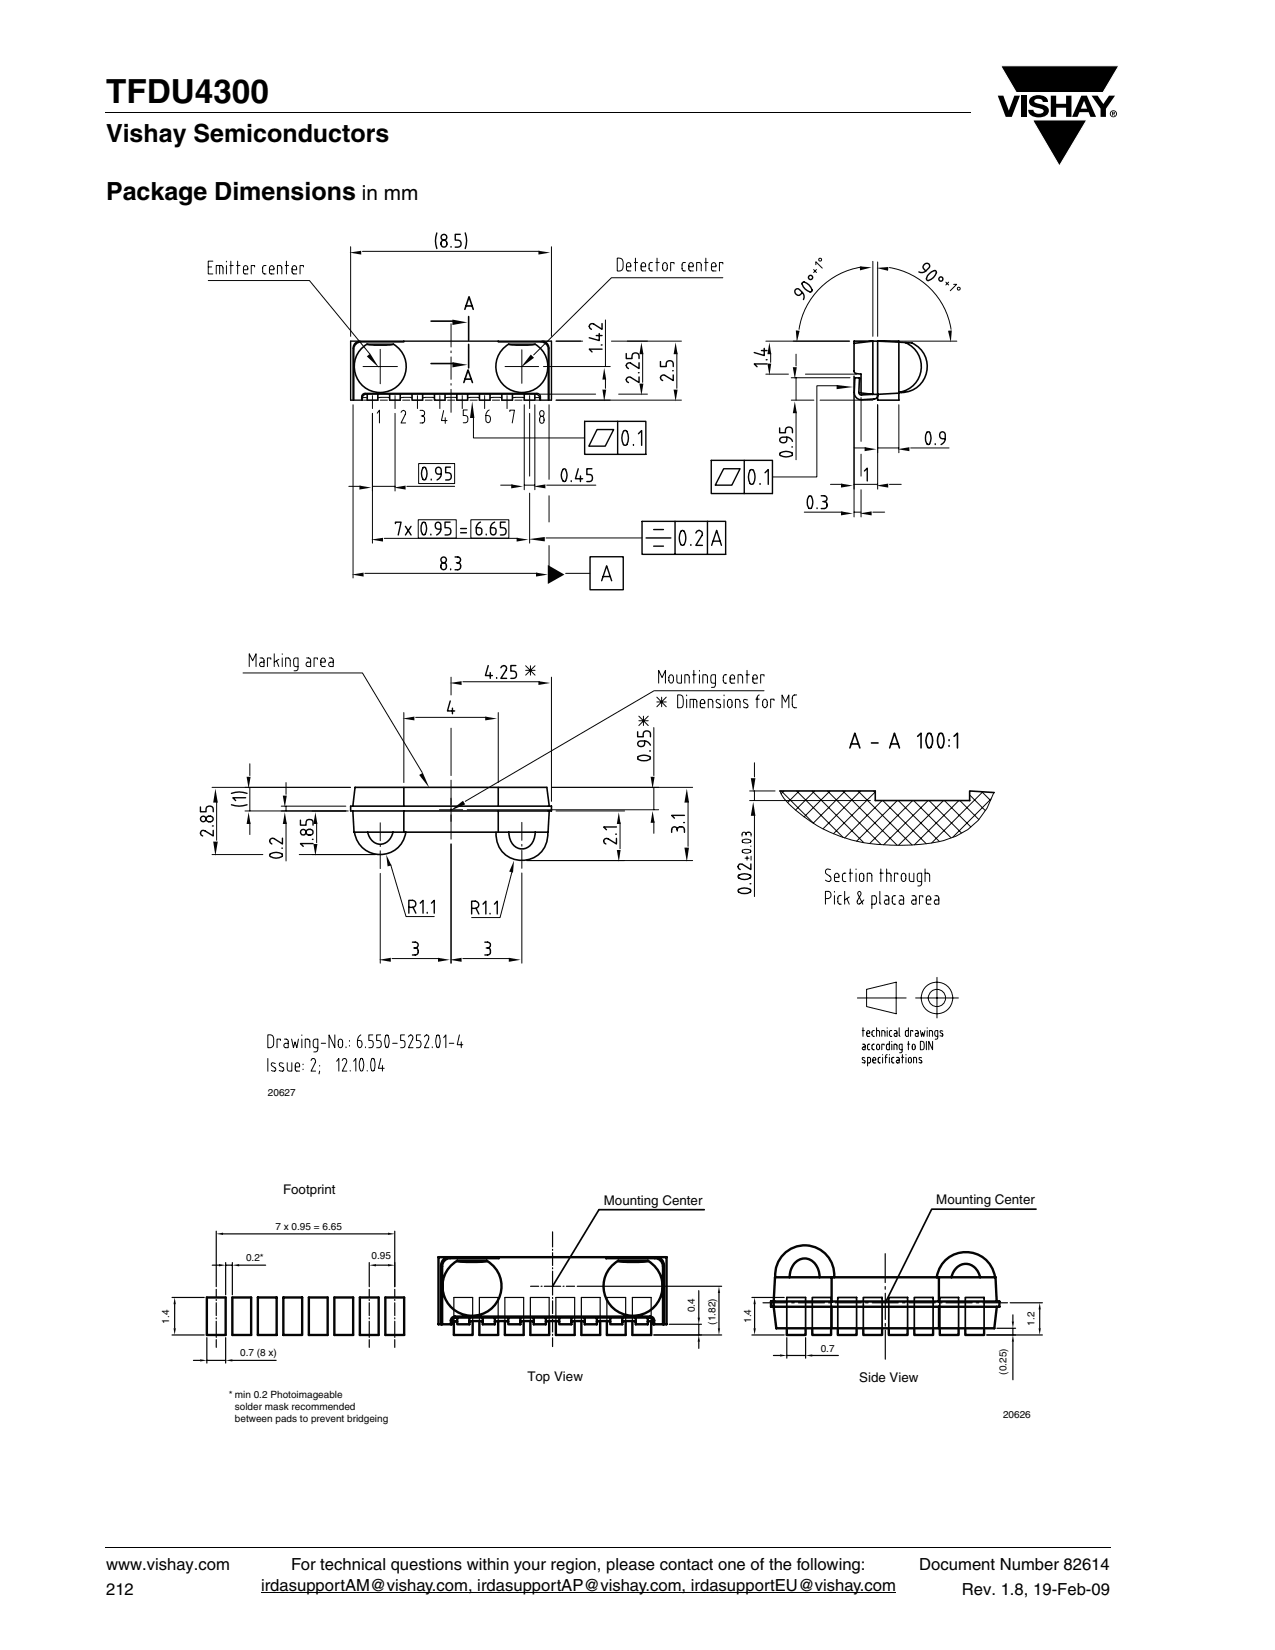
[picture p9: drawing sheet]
<svg xmlns="http://www.w3.org/2000/svg" width="216mm" height="279mm" viewBox="0 0 216 279" stroke-linecap="round" stroke-linejoin="round" font-family="sans-serif">
<g fill="#000">
<path d="M17.9 18.9v.2zM169 16.2h.9l.9 2.5 1-2.5h.9l-1.4 3.6h-1zM169.4 11.1h20.1l-2.7 4.6h-14.7zM172.9 16.2h.9v3.6h-.9zM174.6 16.5a2.1 2.1 0 0 1 2.8 .3l.1 .5h-.9a.79 .79 0 0 0-.7-.6 .79 .79 0 0 0-.8 .4l.3 .3 1 .3a1.08 1.08 0 0 1 1 .5 1.08 1.08 0 0 1-.1 1.2 2.29 2.29 0 0 1-3.1-.3l-.1-.5h.9a.96 .96 0 0 0 .8 .7 .96 .96 0 0 0 .9-.5 1.31 1.31 0 0 0-1.2-.6 1.03 1.03 0 0 1-1.1-.5 1.03 1.03 0 0 1 .2-1.2zM177.9 16.2h.9v1.4h1.7v-1.4h.9v3.6h-.9v-1.6h-1.7v1.6h-.9zM184.8 16.2h1.1l.9 1.4 1-1.4h1l-1.5 2.2v1.4h-.9v-1.4zM174.8 20.3h9.2l-4.6 7.8zM17.9 261.9v.2z"/>
<path d="M183.6 17.1l-.6 1.3h1.1zM183.1 16.2h.9l1.6 3.6h-.9l-.4-.8h-1.5l-.3 .8h-1z"/>
<path d="M188.4 19v.2h.2v-.1zM188.3 18.9l.4 .1 .1 .1-.2 .2 .2 .3h-.1l-.2-.3-.1 .3h-.1zM188.1 19.3a.46 .46 0 0 0 .9 0 .46 .46 0 0 0-.9 0zM187.9 19.3a.6 .6 0 0 1 1.2 0 .6 .6 0 0 1-1.2 0z"/>
</g>
<path d="M169.4 11.1h20.1l-2.7 4.6h-14.7zM174.8 20.3h9.2l-4.6 7.8z" fill="none" stroke="#fff" stroke-width=".18"/>
<path d="M17.9 19h146.4M17.9 262h170.1M44.2 269.6h107.5" fill="none" stroke="#000" stroke-width=".17"/>
<path d="M33.8 39.3h134.7v146.6h-134.7z" fill="#fff"/>
<g fill="none" stroke="#040503" stroke-width=".17">
<path d="M63.9 70l.4-.5v2.1M67.9 69.8l.4-.3a.45 .45 0 0 1 .3 .7l-.7 1.4h.8M71.1 69.5h.4a.49 .49 0 0 1 .4 .5 .49 .49 0 0 1-.4 .4M71.3 70.4h.2M71.5 70.4a.65 .65 0 0 1 .4 .6 .65 .65 0 0 1-.4 .6h-.4M75.1 69.5l-.3 1.7h.9M75.4 70.7v1M79.1 69.4h-.7v1h.4a.67 .67 0 0 1 .4 .6 .67 .67 0 0 1-.4 .6h-.4M82.8 69.4a1.46 1.46 0 0 0-.3 2.1l.1 .1a.64 .64 0 0 0 .4-.8 .64 .64 0 0 0-.7-.4M86.3 69.7v-.2h.8l-.4 2.1M91.5 69.6h.5a.58 .58 0 0 1-.1 .9h-.3a.58 .58 0 0 1-.1-.9zM91.5 70.5h.3a.61 .61 0 0 1 .3 1l-.3 .2a.74 .74 0 0 1-.3-1.2z"/>
<path d="M42.2 112.9v-2.2l.6 1.2 .6-1.2v2.2M44 111.4h.4l.3 .2v1.3h-.5l-.2-.2v-.4l.2-.2h.5M45.9 111.7v-.3h-.6v1.5M46.4 110.7v2.2M46.8 111.9l.4 1M47.2 111.7l-.8 .4M47.8 110.7v.1M47.8 111.4v1.5M48.4 112.9v-1.5h.4l.3 .2v1.3M50.5 112.9h-.5a.84 .84 0 0 1-.3-1.1l.2-.3 .6-.1-.1 2-.3 .2h-.3M51.9 111.4l.5 .1 .2 .3v1.1h-.5a.39 .39 0 0 1-.3-.4 .39 .39 0 0 1 .3-.4h.5M53.8 111.7v-.3h-.6v1.5"/>
<path d="M54.3 112.1h.8a.46 .46 0 0 0-.1-.5 .46 .46 0 0 0-.5-.1 1.28 1.28 0 0 0 0 1.3l.6 .1M55.8 111.4l.5 .1 .1 .3v1.1h-.4a.38 .38 0 0 1-.4-.4 .38 .38 0 0 1 .4-.4h.4M126.9 133.9h4.3M126.9 135.6h20.5M127.8 129.2v2.4M127.8 133.9v1.7M127.8 137.9v13.9M45.4 175.2h.4a.82 .82 0 0 1 .5 1.1 .82 .82 0 0 1-.1 .9 .82 .82 0 0 1-.8 .2zM45.4 179.2v2.2M47.5 176.2v-.2h-.6v1.4M48.2 176h.4l.2 .4v1h-.5a.39 .39 0 0 1-.2-.4 .39 .39 0 0 1 .2-.3h.5M48.6 180l.1 1.2 .3 .2h.4v-1.4"/>
<path d="M49.4 176l.3 1.4 .3-1 .3 1 .2-1.4M51.1 175.2v.1M51.1 176v1.4M51.7 177.4v-1.4h.4l.3 .2 .1 1.2M52.7 179.6l.1-.3 .2-.1a.48 .48 0 0 1 .4 .8l-.7 1.4h.7M53.8 177.4h-.4a.79 .79 0 0 1-.4-1l.2-.4h.6v1.9l-.3 .2h-.4M54.4 176.7h.7M56.7 175.2v2.2l-1-2.2v2.2M57 179.7l.4-.5v2.2M57.4 176h.5a1.12 1.12 0 0 1-.1 1.4h-.3a1.09 1.09 0 0 1-.1-1.4zM58 179.6l.1-.3 .2-.1a.48 .48 0 0 1 .4 .8l-.7 1.4h.7M58.6 177.3v.1"/>
<path d="M59.2 176.2v.1M59.2 177v.1M59.9 179.7l.4-.5v2.2M61.1 175.2a1.55 1.55 0 0 0-.4 2.1l.2 .1a.64 .64 0 0 0 .4-.8 .64 .64 0 0 0-.8-.4M61.1 179.2h.2a1.96 1.96 0 0 1 0 2.1h-.2a2.17 2.17 0 0 1 0-2.1zM61.9 177.3v.1M62.9 179.3l.3-.1a2.17 2.17 0 0 1 0 2.1h-.2a2.07 2.07 0 0 1-.1-2zM63.1 175.2h-.6v1h.4a.68 .68 0 0 1-.1 1.2h-.3M64.5 175.2h-.7v1l.6 .1a.75 .75 0 0 1-.2 1.1h-.4M64.5 179.2l-.4 1.7h1M65.4 175.3h.2a2.17 2.17 0 0 1 0 2.1h-.2a2.17 2.17 0 0 1 0-2.1zM66.5 176.7h.8"/>
<path d="M68.5 175.2h-.7v1h.4a.68 .68 0 0 1 0 1.2h-.4M69.2 175.6l.1-.3 .3-.1a.49 .49 0 0 1 .3 .8l-.7 1.4h.7M71.2 175.2h-.7v1a.63 .63 0 0 1 .8 .6 .63 .63 0 0 1-.8 .6M71.9 175.6l.3-.4a.48 .48 0 0 1 .4 .8l-.7 1.4h.7M73.2 177.3v.1M74 175.3l.2-.1a1.76 1.76 0 0 1 0 2.2h-.2a2.17 2.17 0 0 1 0-2.1zM75.1 175.7l.4-.5v2.2M76.1 176.7h.8M77.8 175.2l-.4 1.7h1M78.1 176.4v1M145.2 169h8.2M146 174.5h.4"/>
<path d="M146.1 176.8l.4 .1v.9l-.4-.1v-.3l.4-.1M146.1 174v1.5M146.4 179.1l-.2-.1-.2 .3 .4 .3 .1 .3h-.5M146.7 167.5l5.1-1.2v5.4l-5.1-1.3zM146.8 175h.5l-.1-.4-.2-.1a.63 .63 0 0 0-.1 1h.4M146.9 180l.5-.1v-.6l-.1-.2-.4-.1v1.5M147.3 176.8l-.4 .1v.7l.4 .2M147.8 179.5h.5l-.1-.4-.2-.1a.65 .65 0 0 0-.1 .9l.4 .1M148.1 176.8h-.3l-.1 .3v.5l.4 .2M148.1 174.5h-.3l-.1 .3v.5l.4 .2M148.4 174.5l.5 .1v.9M148.4 174v1.5"/>
<path d="M148.5 176.9l.2-.1a.53 .53 0 0 1 .3 .5 .53 .53 0 0 1-.3 .5l-.1-.1a.72 .72 0 0 1-.1-.8zM149.1 179l-.4 .2v.7l.4 .1M149.3 175.5v-1l.5 .1 .1 .9M149.5 178.6h.1M149.5 179v1M149.7 177v-.2h-.4v1M149.9 179h.3M150.2 178.6l-.2 .3v1.1M150.2 174v.1M150.2 174.5v1M150.6 176.3v1.5l-.4-.1-.1-.8 .5-.1M150.6 178.6h.1"/>
<path d="M150.6 179v1M151 174.5l-.4 .1v.6a.31 .31 0 0 0 .4 .3M151 176.3v.1M151 176.8v1M151.4 179l-.4 .2v.7l.4 .1M151.4 177.8v-1l.5 .1v.9M151.4 174.5l.5 .1v.9l-.5-.1v-.3l.5-.1M151.8 179l.5 .2v.8l-.5-.1v-.3l.5-.1M152.3 174v1.3l.1 .2M152.7 179h.3M152.8 177.8l-.5-.2v-.5l.1-.3h.4v1.3l-.2 .2h-.3M152.8 178.6v1.4"/>
<path d="M153.4 178.6h.1M153.4 179v1M153.7 176.8h.4M153.8 174v1.5h-.3l-.2-.2v-.7l.5-.1M153.8 176.3v1.5M153.9 179.1l.2-.1a.53 .53 0 0 1 .3 .5 .53 .53 0 0 1-.3 .5h-.1a.72 .72 0 0 1-.1-.9zM154.6 176.8h.2l.1 .2v.6a.25 .25 0 0 1-.2 .2 .25 .25 0 0 1-.2-.2zM154.6 174.7v-.2h-.4v1M154.7 180v-1l.5 .2v.8M155 174.5l.4 .1 .1 .9-.5-.1v-.3l.5-.1M155 169h7.3M155.9 176.3l.3 .1a.94 .94 0 0 1 .3 1.2l-.2 .1-.4 .1z"/>
<path d="M155.9 174.5l.2 1 .1-.7 .2 .7 .2-1M156.1 179.1l-.3-.1-.2 .3 .5 .5v.1h-.5M156.9 176.3v1.5M157 174v.1M157 174.5v1M157.4 175.5v-1l.5 .1v.9M157.9 176.3v1.5l-.6-1.5v1.5M158.7 165.5v6.9M158.8 175.5h-.3l-.2-.2 .1-.8h.4v1.2l-.1 .2-.3 .1M159.6 174.6l-.3-.1-.1 .2 .4 .4v.3h-.4M46.6 180.1l-.5-.1a.31 .31 0 0 0 0 .5l.6 .4v.3a.5 .5 0 0 1-.7 .1M48 180.1l-.5-.1-.2 .2 .1 .3 .6 .4v.3a.53 .53 0 0 1-.7 .1"/>
<path d="M50 180.7h.7a.46 .46 0 0 0 0-.6 .46 .46 0 0 0-.5-.1 1.28 1.28 0 0 0-.1 1.3l.6 .1M51.3 180.2v.1M51.3 181v.1M54.1 181.4l-.1 .4M54.1 180.4v.1M59.3 181.3v.1M62.2 181.3v.1M64.8 180.4v1"/>
<circle cx="158.7" cy="169" r="2.68"/>
<circle cx="158.7" cy="169" r="1.46"/>
</g>
<g fill="#040503">
<path d="M127.1 131.8h.8l-.4 2.3z"/>
<path d="M127.5 135.8l.4 2.3h-.8z"/>
</g>
<path d="M125 150.7a1.8 1.8 0 0 1 2.1 0v.1a1.48 1.48 0 0 1-2.1 0zM125 148.3a1.8 1.8 0 0 1 2.1 0v.1a1.41 1.41 0 0 1-2.1 0zM127 149.7h.1M127.1 146.3v.9l-1.4-.8-.5-.1-.2 .5 .1 .3 .2 .1" fill="none" stroke="#040503" stroke-width=".24"/>
<g fill="none" stroke="#040503" stroke-width=".17">
<path d="M134.8 60v2M134 64h9.9M134.8 64v3.8M134.8 69.8v8.1M138.9 67.8h8.9M132.1 133.9a6.4 6.4 0 0 0 2.3 3 24.7 24.7 0 0 0 17.2 6.2 26.6 26.6 0 0 0 10.3-1.5 11.4 11.4 0 0 0 6.4-7.4M132.3 133.9l5.5 5.5M132.7 133.9l-.4 .5M134.9 133.9l7.9 7.9M135.3 133.9l-1.9 2M137.5 133.9l8.7 8.8M137.9 133.9l-3.2 3.3"/>
<path d="M140.1 133.9l9.1 9.1M140.6 133.9l-4.4 4.4M142.7 133.9l9.2 9.2M143.1 133.9l-5.4 5.5M145.3 133.9l9.1 9.2M145.7 133.9l-6.3 6.4M147.9 133.9l.3 .3M148.2 134.1l-7.1 7.1M149.4 135.6l-6.4 6.3M149.5 135.6l7.3 7.3M151.9 135.6l-6.8 6.8M152.1 135.6l6.9 6.9"/>
<path d="M154.5 135.6l-7.2 7.2M154.7 135.6l6.3 6.3M157.2 135.6l-7.6 7.4M157.3 135.6l5.5 5.4M159.8 135.6l-7.6 7.5M159.9 135.6l4.5 4.4M162.4 135.6l-7.6 7.4M162.5 135.6l3.3 3.2M164.2 134.6l2.6 2.7M166.3 134.1l1.4 1.4M166.4 134.1l-8.6 8.6M167.8 135.3l-6.5 6.5"/>
<path d="M125.7 144a1.2 1.2 0 0 1 1.5 .1 .98 .98 0 0 1-1.5 0zM125.7 142.3a1.09 1.09 0 0 1 1.5 .1 1.05 1.05 0 0 1-1.5 0zM126.2 145.3h.6M126.3 141.3a.34 .34 0 0 0-.3-.4 .34 .34 0 0 0-.3 .4v.3M126.3 141.3a.43 .43 0 0 1 .5-.4 .43 .43 0 0 1 .4 .4v.3M126.3 141.3v.1M126.5 145v.7M127.1 143.3h.1M127.2 145v.7M139.8 152.2h.5a.63 .63 0 0 0 .4-.7 .63 .63 0 0 0-.4-.6h-.5v2.2M140.6 147.2l-.5-.1a.48 .48 0 0 0-.3 .4 .48 .48 0 0 0 .2 .5l.5 .4a.52 .52 0 0 1-.1 .9l-.6-.3M141.3 148.6h.8l-.1-.6-.4-.1a1.06 1.06 0 0 0-.2 1.3l.7 .1"/>
<path d="M141.3 150.9v.2M141.3 151.6v1.5M142.5 151.6a.44 .44 0 0 0-.6 .5v.6a.44 .44 0 0 0 .6 .4M143 150.9v2.2M143.2 147.9h-.4a1.2 1.2 0 0 0 0 1.3l.4 .1M143.4 152.2l.4 .9M143.8 147.9h.6M143.8 151.9l-.8 .5M144 147.1v2.2M145 147.1v.1M145 147.9v1.4M145.7 147.9h.2l.3 .2v.9l-.3 .3-.3-.3-.1-.7z"/>
<path d="M146.3 152.4l-.8 .7a.39 .39 0 0 1-.3-.5l.6-1.1a.33 .33 0 0 0-.1-.4 .33 .33 0 0 0-.3-.1l-.2 .3 .9 1.8M146.9 149.3v-1.4h.6l.1 .2v1.2M147.6 153.1h.6a1.2 1.2 0 0 0 0-1.4h-.6v2.1M149 150.9v2l.2 .2M149 147.9h.6M149.2 147.1v2.2M149.8 151.7h.5l.2 .4v1h-.5a.38 .38 0 0 1-.2-.3 .38 .38 0 0 1 .1-.4h.6M150.1 147.9h.6l.2 .2v1.2M150.1 147.1v2.2M151.7 151.7h-.4a1.2 1.2 0 0 0 0 1.4h.4M152 148.1v-.2h-.5v1.4M152.3 151.7h.5l.2 .4v1h-.5a.36 .36 0 0 1-.3-.4 .36 .36 0 0 1 .3-.3h.5"/>
<path d="M152.8 147.9h.4a.88 .88 0 0 1-.2 1.4l-.2-.1a1.01 1.01 0 0 1 0-1.3zM154 147.9v1.2l.3 .2h.4v-1.4M154.4 151.7h.5l.2 .4v1h-.5a.38 .38 0 0 1-.2-.3 .38 .38 0 0 1 .1-.4h.6M156.1 149.3h-.5l-.2-.1-.1-.2v-.7l.2-.4h.6v1.7l-.2 .4h-.5M156.3 151.9v-.2h-.6v1.4M156.6 147.9h.7l.1 .2v1.2M156.6 147.1v2.2M156.8 152.4h.8l-.1-.5-.4-.2a1.06 1.06 0 0 0-.1 1.4h.6M158.3 151.7h.5l.2 .4v1h-.5a.37 .37 0 0 1-.3-.4 .37 .37 0 0 1 .3-.3h.5"/>
</g>
<path d="M132 133.9h16.2v1.7h16v-1.7l4.2 .3M143.9 126.7l.9-2.6 .8 2.6M144.1 126h1.3M147.6 125.8h1.1M150.6 126.7l.9-2.6 .8 2.6M150.9 126h1.2M155.4 124.7l.6-.6v2.6M157.1 124.3a.34 .34 0 0 1 .5 0 2.11 2.11 0 0 1-.1 2.3h-.3a2.19 2.19 0 0 1-.1-2.3zM159.1 124.2h.4a2.18 2.18 0 0 1 0 2.4h-.4a2.03 2.03 0 0 1 0-2.4zM160.7 125.3v.1M160.7 126.2v.2M161.6 124.7l.5-.6v2.6" fill="none" stroke="#040503" stroke-width=".27"/>
<g fill="#040503">
<path d="M134.3 62.2h.6l-.3 2z"/>
<path d="M134.6 68l.3 2h-.6z"/>
</g>
<path d="M132 72.5v.8h1l.1-.7 .2-.2 .4-.1 .4 .3 .1 .7M132.1 76.8a1.8 1.8 0 0 1 2.1 0v.2a1.8 1.8 0 0 1-2.1 0zM133.2 74v.5a.59 .59 0 0 1-.7 .5 .59 .59 0 0 1-.4-.7 1.46 1.46 0 0 1 2.1 .4M134.1 75.7h.1" fill="none" stroke="#040503" stroke-width=".24"/>
<path d="M134 67.8h3.8M144.6 63.7v19.1M148.6 68.5v14.3M140.6 82h2M144.6 82h4M150.6 82h2" fill="none" stroke="#040503" stroke-width=".17"/>
<path d="M144.6 58.1l3.2-.3h-3.2v5l.2 .4 1 .2v3.1l2 .3M153.3 58a4.4 4.4 0 0 1 2.7 4.6 4.4 4.4 0 0 1-3.8 3.8M147.8 66.8h-2.2l-.2-.3 .1-2.5h-.7l-.1 2.4a1.18 1.18 0 0 0 1.2 1.3l2.1-.1a.58 .58 0 0 0 .6-.6M147.8 66.8h.8M152.2 66.5a4.4 4.4 0 0 0 4.7-3.3 4.4 4.4 0 0 0-2.5-5.1l-5.8-.3h3.6v10h-3.6v-10h-.8v9M152.2 66.6l-3.6 .2v.1" fill="none" stroke="#040503" stroke-width=".27"/>
<g fill="#040503">
<path d="M142.4 81.9l2 .3-2 .4z"/>
<path d="M148.4 82.2l2-.3v.7z"/>
</g>
<path d="M146.4 79.7l.5-.4v2.1" fill="none" stroke="#040503" stroke-width=".24"/>
<path d="M148.6 44.4v12.6M149.4 57.8h12.6M150.6 45.3a12.6 12.6 0 0 1 10.4 10.5" fill="none" stroke="#040503" stroke-width=".17"/>
<g fill="#040503">
<path d="M160.5 56l.7-.1-.2 2.1z"/>
<path d="M148.4 45.4l2-.2v.7z"/>
</g>
<g fill="none" stroke="#040503" stroke-width=".24">
<path d="M156.8 45.9l-.4-.4a.58 .58 0 0 1 .2-.8 .58 .58 0 0 1 .8 .2 1.47 1.47 0 0 1-1.8 1.1M157.4 46.3l.8-.5 .3 .2a1.72 1.72 0 0 1-1.5 1.5l-.1-.3 .1-.5z"/>
<circle cx="159.3" cy="47.2" r=".36"/>
</g>
<path d="M160.2 47.8l.4 .5M160.6 47.8l-.4 .5M161.5 48.1h.5l-1.1 1.1M162.2 48.7h.3v.4h-.3zM78.4 115.4h13M93.4 114.7v21M76.4 123.3v8" fill="none" stroke="#040503" stroke-width=".17"/>
<g fill="#040503">
<path d="M91.2 115.3l2 .4-2 .3z"/>
<path d="M76.2 115.7l2-.4v.7z"/>
</g>
<path d="M82.7 112.7l-.5 1.7h1.2M83 113.9v1M84.1 114.7v.2M84.8 113.1l.2-.3 .3-.1a.49 .49 0 0 1 .4 .7l-.9 1.5h1M87.3 112.7h-.8v.9l.7 .1 .2 .3 .1 .4-.3 .4-.7 .1" fill="none" stroke="#040503" stroke-width=".24"/>
<path d="M76.4 114.7v3M129.4 117h-18.6l-32 18.7" fill="none" stroke="#040503" stroke-width=".17"/>
<path d="M76.2 137.3l2.2-1.7 .4 .6z" fill="#040503"/>
<g fill="none" stroke="#040503" stroke-width=".17">
<path d="M122.4 47h-18.9l-13.1 13.1M89 113.5h1.6M89 112.7l1.6 1.6M89.8 112.7v1.6M90.6 112.7l-1.6 1.6M111.2 118.9h1.6M111.2 118.1l1.6 1.6M111.5 115.7v-2.2l.6 1.2 .6-1.2v2.2M112 118.1v1.6M112.8 118.1l-1.6 1.6M113.4 114.4l.4-.1a.91 .91 0 0 1 0 1.4h-.3a.97 .97 0 0 1-.1-1.3zM114.6 114.3v1.2l.4 .2h.4v-1.4"/>
<path d="M114.7 117.7h.5a.85 .85 0 0 1 .5 1.1l-.1 .8-.2 .2h-.7zM116 115.7v-1.4h.5l.2 .2v1.2M116.3 117.7v.1M116.3 118.4v1.4M116.8 119.8v-1.4l1 .1 .2 .3v1M117.3 114.3h.6M117.4 118.4v1.4M117.5 113.5v2.2M118.4 113.5v.1M118.4 114.3v1.4M118.6 119.1h.8l-.2-.5-.3-.2a1.1 1.1 0 0 0-.3 1.3l.3 .1h.5M119 115.7v-1.4h.6l.2 .2v1.2"/>
<path d="M119.9 119.8v-1.4l.6 .1 .1 .1 .1 1.2M121.1 115.7h-.4l-.2-.1-.1-.2a.91 .91 0 0 1 .3-1.1h.4v1.7l-.1 .4h-.5M121.9 118.5h-.5a.31 .31 0 0 0 0 .5l.5 .3 .1 .4a.51 .51 0 0 1-.7 0M122.6 117.7v.1M122.6 118.4v1.4M123 114.3h-.4a1.2 1.2 0 0 0 0 1.3l.4 .1M123.4 118.5h.4a.9 .9 0 0 1-.2 1.3h-.2a1.05 1.05 0 0 1 0-1.3zM123.6 115h.8a.46 .46 0 0 0-.1-.5 .46 .46 0 0 0-.5-.2 1.1 1.1 0 0 0 0 1.3l.6 .1M124.5 119.8v-1.4l.6 .1 .1 .1 .1 1.2M125 115.7v-1.4h.6l.1 .2 .1 1.2M126.3 114.3h.6M126.5 113.5v2.2"/>
<path d="M126.6 118.5l-.5-.1-.2 .3 .1 .3 .5 .3 .1 .4-.4 .1-.3-.1M127.5 115h.7a.46 .46 0 0 0 0-.5 .46 .46 0 0 0-.5-.2 1.28 1.28 0 0 0-.1 1.3l.6 .1M128 118.4h.6M128.6 117.7l-.3 .2-.1 .3v1.6M129.2 118.6l.4-.2a.96 .96 0 0 1 0 1.4h-.2a1 1 0 0 1-.2-1.2zM129.4 114.5v-.2h-.6v1.4M131.1 118.6v-.2h-.6v1.4M132.4 119.8v-2.1l.6 1.2 .6-1.2v2.1M134.9 117.7h-.3a.47 .47 0 0 0-.4 .5v1.1a.47 .47 0 0 0 .4 .5h.3"/>
</g>
<path d="M62.2 58.3l1.2 .1h2.6l.6-.1M86.1 58.3l1.3 .1h2l1.2-.1" fill="none" stroke="#040503" stroke-width=".27"/>
<path d="M89.9 60l.5 .6-2.2 1.7z" fill="#040503"/>
<g fill="none" stroke="#040503" stroke-width=".17">
<path d="M35.3 47.5h17.1l10.2 12.4M104.5 43.7h.5a.86 .86 0 0 1 .5 1.1 .81 .81 0 0 1-.1 .9 .81 .81 0 0 1-.9 .2zM106.1 45.2h.7a.46 .46 0 0 0 0-.5 .46 .46 0 0 0-.6-.2 1.28 1.28 0 0 0 0 1.3l.6 .1M107.4 44.5h.6M107.6 43.7v2.2M108.6 45.2h.7a.46 .46 0 0 0 0-.5 .46 .46 0 0 0-.5-.2 1.1 1.1 0 0 0-.1 1.3l.6 .1M110.5 44.5h-.4a1.17 1.17 0 0 0 0 1.3l.4 .1M111.1 44.5h.5M111.3 43.7v2.2M112.3 44.6l.4-.1a.91 .91 0 0 1 0 1.4h-.2a.97 .97 0 0 1-.2-1.3zM114.1 44.7v-.2h-.5v1.4M116.1 44.5h-.5l-.1 .4v.8l.3 .2h.3"/>
<path d="M116.6 45.2h.8a.46 .46 0 0 0-.1-.5 .46 .46 0 0 0-.5-.2 1.28 1.28 0 0 0 0 1.3l.6 .1M118 45.9v-1.4h.6l.1 .2v1.2M119.3 44.5h.6M119.5 43.7v2.2M120.5 45.2h.8a.48 .48 0 0 0-.1-.5 .48 .48 0 0 0-.5-.2 1.15 1.15 0 0 0-.1 1.3l.7 .1M122.4 44.7v-.2h-.6v1.4"/>
</g>
<path d="M62.1 60.3l.6-.4 1.5 2.4z" fill="#040503"/>
<g fill="none" stroke="#040503" stroke-width=".17">
<path d="M35.3 45.2h.5M36 44.2h-.7v2.2h.7M36.6 46.4v-1.4h1l.2 .4v1M37.2 45v1.4M38.3 44.2v.2M38.3 45v1.4M38.9 45h.6M39.1 44.2v2.2M40.1 45h.5M40.2 44.2v2.2M41.2 45.7h.8a.46 .46 0 0 0-.1-.5 .46 .46 0 0 0-.5-.2 1.28 1.28 0 0 0 0 1.4h.6M43.1 45.2v-.2h-.6v1.4"/>
<path d="M45 45h-.4a1.2 1.2 0 0 0 0 1.4h.4M45.6 45.7h.8l-.1-.6-.4-.1a1.06 1.06 0 0 0-.1 1.4h.6M47 46.4v-1.4h.6l.1 .2v1.2M48.3 45h.6M48.5 44.2v2.2M49.5 45.7h.7a.46 .46 0 0 0 0-.5 .46 .46 0 0 0-.5-.2 1.1 1.1 0 0 0-.1 1.4h.6M51.4 45.2v-.2h-.6v1.4M59.4 41.8v15.2M61.4 42.6h30M93.4 41.8v15.2"/>
</g>
<g fill="#040503">
<path d="M59.2 42.8l2-.3v.6z"/>
<path d="M91.2 42.5l2 .3-2 .3z"/>
</g>
<g fill="none" stroke="#040503" stroke-width=".24">
<path d="M74 39.4a3.8 3.8 0 0 0 0 2.7M77.9 39.7h-.8v1h.7l.2 .3 .1 .4-.3 .4-.7 .1M78.8 39.4a3.8 3.8 0 0 1 0 2.7M74.8 40.9a.53 .53 0 0 1 .7 0 .53 .53 0 0 1 0 .7 .53 .53 0 0 1-.7 0zM76.4 41.7v.2"/>
<circle cx="75.2" cy="40.2" r=".49"/>
</g>
<path d="M80.2 70.6v3.6h18.8" fill="none" stroke="#040503" stroke-width=".17"/>
<path d="M80 68l.3 2.8h-.7z" fill="#040503"/>
<path d="M99 71.3h10.4v5.6h-10.4zM101.1 72.7h2.8l-1.4 2.8h-2.8zM104.6 71.3v5.6M105.6 73a.33 .33 0 0 1 .5 0 2.2 2.2 0 0 1-.1 2.4h-.3a2.06 2.06 0 0 1-.1-2.4zM107.3 75.3v.1M108.1 73.4l.6-.5v2.5" fill="none" stroke="#040503" stroke-width=".24"/>
<g fill="none" stroke="#040503" stroke-width=".17">
<path d="M76.4 54.8v4M76.4 59.4v.3M66.9 67v2.2M70.7 67v2.2M74.5 67v2.2M76.4 60.4v3.8M76.4 64.9v.3M76.4 65.9v3.9M78.3 67v2.2M82.1 67v2.2M85.9 67v2.2M88.8 68.5v14.4"/>
<path d="M89.7 67v2.2M90.6 68.5v14.4M84.8 82.2h2M88.8 82.2h1.8M92.6 82.2h8.3"/>
</g>
<g fill="#040503">
<path d="M86.6 82l2 .4-2 .3z"/>
<path d="M90.4 82.4l2-.4v.7z"/>
</g>
<path d="M95.3 79.5a.28 .28 0 0 1 .5 0 1.53 1.53 0 0 1-.3 2h-.1a1.65 1.65 0 0 1-.1-2zM97.9 79.4l-.5 1.7h1.3M100.2 79.4h-.8v1h.7l.2 .2v.5l-.2 .4h-.7M96.7 81.4v.1M98.3 80.6v.9" fill="none" stroke="#040503" stroke-width=".24"/>
<path d="M63.1 67v2.2M144.6 63.7v23.8M145.8 67.3v7.4M136.2 86.7h6.4M144.6 86.7h1.2M147.8 86.7h2" fill="none" stroke="#040503" stroke-width=".17"/>
<g fill="#040503">
<path d="M145.6 86.9l2-.3v.7z"/>
<path d="M142.4 86.6l2 .3-2 .4z"/>
</g>
<path d="M137 84h.3a1.8 1.8 0 0 1 0 2.1h-.3a1.8 1.8 0 0 1 0-2.1zM138.4 86v.1M139.1 83.9h.5a.49 .49 0 0 1 .4 .5 .49 .49 0 0 1-.4 .5M139.3 84.9h.3M139.6 84.9a.6 .6 0 0 1 .5 .6 .6 .6 0 0 1-.5 .6h-.5" fill="none" stroke="#040503" stroke-width=".24"/>
<path d="M59.8 68.5v29.4M93 68.5v12.7M145.8 76.9v3.7M61.8 97.1h29.2M145.8 82.9v4.6" fill="none" stroke="#040503" stroke-width=".17"/>
<g fill="#040503">
<path d="M59.6 97.3l2-.3v.6z"/>
<path d="M90.8 97l2 .3-2 .3z"/>
</g>
<g fill="none" stroke="#040503" stroke-width=".24">
<path d="M74.9 95.3a.56 .56 0 0 1 .7 .6 .56 .56 0 0 1-.7 .5 .71 .71 0 0 1 0-1.1zM76.3 96.3v.2M77.1 94.3h.4a.49 .49 0 0 1 .5 .5 .49 .49 0 0 1-.5 .5M77.3 95.3h.2M77.5 95.3a.6 .6 0 0 1 .5 .6 .6 .6 0 0 1-.5 .6h-.4"/>
<circle cx="75.1" cy="94.8" r=".48"/>
</g>
<path d="M70.8 88h6.5v3.1h-6.5zM79.7 88h6.5v3.1h-6.5zM92.5 91.1h16.2M93 83.9v4.5M93 92.4v5.5" fill="none" stroke="#040503" stroke-width=".17"/>
<path d="M89.5 91.3l2.8-.4v.8z" fill="#040503"/>
<path d="M108.7 88.3h14.2v5.6h-14.2zM109.4 91.1h4.2M110.7 89.7h1.6M110.7 92.5h1.6M114.3 88.3v5.6M115.3 90a.33 .33 0 0 1 .6 0 2.21 2.21 0 0 1-.2 2.3h-.3a2.06 2.06 0 0 1-.1-2.3zM117 92.2v.1M117.8 90.2l.2-.3 .4-.1a.56 .56 0 0 1 .4 .9l-1 1.6h1.1M119.8 88.3v5.6M120.5 92.3l.9-2.5 .8 2.5M120.7 91.6h1.2" fill="none" stroke="#040503" stroke-width=".24"/>
<path d="M63.1 70v22M89.7 70v10.6M65.1 91.2h22.6" fill="none" stroke="#040503" stroke-width=".17"/>
<g fill="#040503">
<path d="M62.9 91.4l2-.3v.6z"/>
<path d="M87.5 91.1l2 .3-2 .3z"/>
</g>
<g fill="none" stroke="#040503" stroke-width=".24">
<path d="M67 88.7v-.3h.9l-.5 2.2M68.7 89.1l.9 1.5M69.6 89.1l-.9 1.5M71.5 88.5h.4a1.8 1.8 0 0 1 0 2.1h-.3a1.74 1.74 0 0 1-.1-2.1zM73 90.5v.1M74.6 89.6h-.4a.57 .57 0 0 1-.5-.7 .57 .57 0 0 1 .7-.4 1.46 1.46 0 0 1-.5 2.1M76.2 88.4h-.8v1a.66 .66 0 0 1 .9 .3 .66 .66 0 0 1-.5 .9h-.4M78 90.2h1M78 89.5h1M81.4 88.4a1.37 1.37 0 0 0-.5 2.1 .47 .47 0 0 0 .7-.4l-.1-.6-.9-.1M82.3 90.5v.1M83.8 88.4a1.37 1.37 0 0 0-.5 2.1 .47 .47 0 0 0 .7-.4l-.1-.6-.9-.1"/>
<path d="M85.6 88.4h-.9v1h.8a.73 .73 0 0 1 0 1.1l-.8 .1"/>
</g>
<path d="M89.7 83.5v8.5M95.8 97.1h4.1" fill="none" stroke="#040503" stroke-width=".17"/>
<path d="M92.8 95.7l2.8 1.6-2.8 1.6z" fill="#040503"/>
<path d="M99.9 94.3h5.6v5.6h-5.6zM101.9 98.3l.8-2.5 .9 2.5M102.1 97.6h1.2" fill="none" stroke="#040503" stroke-width=".24"/>
<path d="M63.1 70v13.1M66.9 70v13.1M59.1 82.4h2M63.1 82.4h3.8M68.9 82.4h8.1" fill="none" stroke="#040503" stroke-width=".17"/>
<g fill="#040503">
<path d="M60.9 82.2l2 .4-2 .3z"/>
<path d="M66.7 82.6l2-.4v.7z"/>
</g>
<path d="M91.6 57.9a1.24 1.24 0 0 1 1.2 1.2M91.8 57.8a1.17 1.17 0 0 1 1.2 1.2M93.4 57.8v10M71.6 79.2a.28 .28 0 0 1 .5 0 1.53 1.53 0 0 1-.3 2.1l-.1-.1a1.83 1.83 0 0 1-.1-2zM76.3 79.1h-.8v1h.7l.2 .3v.4l-.2 .4-.7 .1M73 81.1v.2M74.7 80.3h-.5a.57 .57 0 0 1-.4-.7 .57 .57 0 0 1 .7-.4 1.46 1.46 0 0 1-.5 2.1" fill="none" stroke="#040503" stroke-width=".24"/>
<path d="M94.2 57.8h4.5M108.8 59.8v4.9M70.9 78.5h6.1v3.4h-6.1zM91.4 66.7h9.5" fill="none" stroke="#040503" stroke-width=".17"/>
<path d="M86.1 58.3a4.4 4.4 0 0 0-1.1 6.6 4.4 4.4 0 0 0 6.7 0 4.4 4.4 0 0 0-1.1-6.6" fill="none" stroke="#040503" stroke-width=".27"/>
<g fill="#040503">
<path d="M108.6 58l.4 2h-.7z"/>
<path d="M108.3 65h.7l-.4 2z"/>
</g>
<path d="M106 59.9v.8h1l.1-.7 .2-.2h.4l.4 .2 .1 .7M108.1 63.1h.1M108.2 63.8v1l-1.4-.9a.51 .51 0 0 0-.8 .4l.1 .3 .3 .2M108.2 61.4v1l-1.4-.9a.51 .51 0 0 0-.8 .4l.1 .3 .3 .2" fill="none" stroke="#040503" stroke-width=".24"/>
<path d="M94.2 57.8h4.1M106.2 57.8h3.4M114.6 59.8v6M94.2 67.8h21.2M104.8 66.7h4.8" fill="none" stroke="#040503" stroke-width=".17"/>
<g fill="#040503">
<path d="M114.4 58l.3 2h-.6z"/>
<path d="M114.1 66h.6l-.3 2z"/>
</g>
<path d="M111.8 61.2v.9h1l.1-.8 .2-.2h.4l.4 .2 .1 .8M113.9 62.8h.1M114 63.5v.9l-1.4-.8a.51 .51 0 0 0-.8 .4l.1 .3 .3 .1" fill="none" stroke="#040503" stroke-width=".24"/>
<path d="M103.5 57.8h11.9M134.3 57.8h9.5M145.8 45.2a12.6 12.6 0 0 0-10.5 10.6M147.8 44.3v12.7" fill="none" stroke="#040503" stroke-width=".17"/>
<g fill="#040503">
<path d="M145.6 45.1l2 .2-2 .5z"/>
<path d="M134.8 55.9l.6 .1-.5 2z"/>
</g>
<g fill="none" stroke="#040503" stroke-width=".24">
<path d="M135.9 49.5l-.4 .4a.58 .58 0 0 1-.8-.2 .58 .58 0 0 1 .2-.8 1.47 1.47 0 0 1 1.2 1.8M135.9 47.8h.1a1.74 1.74 0 0 1 1.5 1.4l-.1 .2a1.5 1.5 0 0 1-1.5-1.6z"/>
<circle cx="137.3" cy="47" r=".36"/>
</g>
<path d="M129.7 57.8h14.2M130.5 59.8v1.6M137.8 45.6l.5 .6M138.2 44.8v-.5l1 1.1M138.3 45.6l-.5 .6M138.7 43.8h.4v.4h-.4zM136.4 63.4h8.6" fill="none" stroke="#040503" stroke-width=".17"/>
<g fill="#040503">
<path d="M130.3 58l.3 2h-.7z"/>
<path d="M129.9 61.6h.7l-.3 2z"/>
</g>
<path d="M59.4 57.8v10M61 57.8a1.17 1.17 0 0 0-1.2 1.2M61.1 57.9a1.24 1.24 0 0 0-1.2 1.2M92.8 59.1v8.7M93 58.9v8.9M128.9 59.4h1M129.4 59v1.2l-1.7-.5M129.8 60.9h.1M129.9 61.6h-2.2l.5 .5" fill="none" stroke="#040503" stroke-width=".24"/>
<path d="M102.5 54.2v7.9M88.4 62.1v2.8M92 62.1h11.3M94.2 67.8h9.1M102.5 64.1v1.7M129.7 63.4h3.8" fill="none" stroke="#040503" stroke-width=".17"/>
<path d="M62.2 58.3a4.4 4.4 0 0 0-1.2 6.6 4.4 4.4 0 0 0 6.8 0 4.4 4.4 0 0 0-1.2-6.6" fill="none" stroke="#040503" stroke-width=".27"/>
<g fill="#040503">
<path d="M102 66h.7l-.4 2z"/>
<path d="M102.3 62.3l.4 2h-.7z"/>
</g>
<g fill="none" stroke="#040503" stroke-width=".24">
<path d="M59.4 57.8h34M59.8 59v8.8M59.9 59.1v8.7M62.2 58.3h4.4M68.4 57.8v.1h-7.3M84.4 57.8v.1h7.2M86.1 58.3h4.5M101 56.8h.9M101.5 56.5v1.2l-1.7-.5M101.8 58.4h.1M101.9 59.1h-2.1l.5 .5M101.9 54.8v1l-1.4-.9a.49 .49 0 0 0-.7 .4l.1 .3 .3 .2"/>
<path d="M59.4 67.8h2a.74 .74 0 0 1 .6-1.1h28.8a.74 .74 0 0 1 .6 1.1h2M61.2 67.8v-.6a.58 .58 0 0 1 .6-.6h29.1a.58 .58 0 0 1 .6 .6v.6"/>
</g>
<g fill="none" stroke="#040503" stroke-width=".17">
<path d="M64.4 59.2v5.8M88.4 59.2v2.9M61.4 67.4h.8M61.5 62.1h5.8M61.5 67.8h.6M64 67.4h2M64.4 67.8h1.2M67.8 67.4h2M68.2 67.8h1.2M71.6 67.4h2M72 67.8h1.2M75.4 67.4h2"/>
<path d="M75.8 67.8h1.2M79.2 67.4h2M79.6 67.8h1.2M83 67.4h2M83.4 67.8h1.2M85.5 62.1h5.7M86.8 67.4h2M87.2 67.8h1.2M90.6 67.4h.8M90.7 67.8h.6M144.6 75.9h2M148.6 68.5v8.2"/>
<path d="M148.6 75.9h3.6M152.2 68.5v8.2M154.2 75.9h6.5"/>
</g>
<path d="M62.2 66.7v1.1h1.8v-1.1M66 66.7v1.1h1.8v-1.1M69.8 66.7v1.1h1.8v-1.1M73.6 66.7v1.1h1.8v-1.1M77.4 66.7v1.1h1.8v-1.1M81.2 66.7v1.1h1.8v-1.1M85 66.7v1.1h1.8v-1.1M88.8 66.7v1.1h1.8v-1.1" fill="none" stroke="#040503" stroke-width=".27"/>
<g fill="#040503">
<path d="M146.4 75.7l2 .4-2 .3z"/>
<path d="M152 76.1l2-.4v.7z"/>
</g>
<path d="M156.9 73.2l.4-.1a1.8 1.8 0 0 1 0 2.1h-.3a1.74 1.74 0 0 1-.1-2zM158.4 75.1v.2M160.1 74.3h-.5a.57 .57 0 0 1-.5-.7 .57 .57 0 0 1 .7-.4 1.48 1.48 0 0 1-.4 2.1" fill="none" stroke="#040503" stroke-width=".24"/>
<path d="M59.4 136.5h34v.8h-34zM59.7 136.5l.4-3.2h32.5l.4 3.2M59.7 137.3l.3 3.6h32.8l.2-3.6M68.4 133.3v3.2M68.4 137.3v3.6M84.4 133.3v3.2M84.4 137.3v3.6M60 140.9a4.4 4.4 0 0 0 4.4 3.8 4.4 4.4 0 0 0 4.3-3.8M62.3 140.9a2.1 2.1 0 0 0 1.3 1.9 2.1 2.1 0 0 0 2.2-.5l.4-.6 .4-.8M84 140.9a4.4 4.4 0 0 0 4.4 4.8 4.4 4.4 0 0 0 4.4-4.8M86.2 140.9a2.7 2.7 0 0 0 1.9 2.8 2.18 2.18 0 0 0 2.4-1.8l.1-1" fill="none" stroke="#040503" stroke-width=".27"/>
<path d="M64.4 139.3v3.1M76.4 132.1v4.2M76.4 137v5.1M88.4 139.3v3M94.2 137.3h11.6M105 139.3v4.4M64.4 143v.4M64.4 144.1v3M88.4 143v.3M88.4 144v3M89.2 145.7h16.6" fill="none" stroke="#040503" stroke-width=".17"/>
<g fill="#040503">
<path d="M104.8 137.5l.3 2h-.7z"/>
<path d="M104.4 143.9h.7l-.3 2z"/>
</g>
<path d="M104.2 141.3h.2M104.4 142v.9l-1.4-.9a.49 .49 0 0 0-.8 .4l.1 .3 .3 .2M104.4 140h-2.2l.5 .5" fill="none" stroke="#040503" stroke-width=".24"/>
<path d="M47.6 137.3h11M47.6 136.5h11M48.4 132.5v2M48.4 136.5v.8M48.4 139.3v6.5" fill="none" stroke="#040503" stroke-width=".17"/>
<g fill="#040503">
<path d="M47.9 134.7h.7l-.4 2z"/>
<path d="M48.2 137.5l.4 2h-.7z"/>
</g>
<path d="M45.7 144.7a1.8 1.8 0 0 1 2.1 0v.2a1.52 1.52 0 0 1-2.1-.1zM47.7 143.6h.1M47.8 141.9v1l-1.4-.9a.51 .51 0 0 0-.7 .4l.1 .3 .2 .2" fill="none" stroke="#040503" stroke-width=".24"/>
<path d="M52.8 137.3h6.2M53.6 139.3v3.4M52.8 144.7h10.8" fill="none" stroke="#040503" stroke-width=".17"/>
<g fill="#040503">
<path d="M53.4 137.5l.3 2h-.6z"/>
<path d="M53.1 142.9h.6l-.3 2z"/>
</g>
<g fill="none" stroke="#040503" stroke-width=".24">
<path d="M50.9 138.9v.8h.9l.1-.7a.75 .75 0 0 1 1.1 0v.7M51.9 140.7a.57 .57 0 0 1 .8-.2 .57 .57 0 0 1 .1 .9 .57 .57 0 0 1-.7 0 .57 .57 0 0 1-.2-.7zM52.9 142.1h.1M53 142.8h-2.1l.4 .5"/>
<circle cx="51.3" cy="140.9" r=".47"/>
</g>
<path d="M86.7 147.4l-2 8h-4.8" fill="none" stroke="#040503" stroke-width=".17"/>
<path d="M87 145.7l-.1 2.1-.7-.2z" fill="#040503"/>
<path d="M79.9 153.8h.6l.4-.1 .2-.3-.1-.3-.1-.3-.4-.2h-.6v2.2M80.6 153.8l.5 1M81.8 153.1l.5-.5v2.2M83 154.7v.1M83.7 153.1l.5-.5v2.2" fill="none" stroke="#040503" stroke-width=".24"/>
<path d="M76.4 142.9v20.2M88.4 147.8v15.3M78.4 162.3h8" fill="none" stroke="#040503" stroke-width=".17"/>
<g fill="#040503">
<path d="M76.2 162.5l2-.3v.7z"/>
<path d="M86.2 162.2l2 .3-2 .4z"/>
</g>
<path d="M82.1 159.5h.5a.49 .49 0 0 1 .4 .5 .49 .49 0 0 1-.4 .5M82.3 160.5h.3M82.6 160.5a.6 .6 0 0 1 .5 .6 .6 .6 0 0 1-.5 .6h-.5" fill="none" stroke="#040503" stroke-width=".24"/>
<path d="M64.4 147.9v15.2M76.4 142.9v20.2M66.4 162.3h8" fill="none" stroke="#040503" stroke-width=".17"/>
<g fill="#040503">
<path d="M64.2 162.5l2-.3v.7z"/>
<path d="M74.2 162.2l2 .3-2 .4z"/>
</g>
<path d="M69.8 159.5h.5a.49 .49 0 0 1 .5 .5 .49 .49 0 0 1-.5 .5M70.1 160.5h.2M70.3 160.5a.6 .6 0 0 1 .5 .6 .6 .6 0 0 1-.5 .6h-.5" fill="none" stroke="#040503" stroke-width=".24"/>
<path d="M66.1 146.4l2.7 8.8h4.7" fill="none" stroke="#040503" stroke-width=".17"/>
<path d="M65.4 144.7l.9 1.8-.7 .2z" fill="#040503"/>
<path d="M69.2 153.6l1-.1 .2-.3v-.3l-.2-.3-1-.1v2.1M69.9 153.6l.5 1M71.2 152.9l.4-.4v2.1M72.3 154.5v.1M73.1 152.9l.4-.4v2.1" fill="none" stroke="#040503" stroke-width=".24"/>
<path d="M68.4 120.7v11.8M70.4 121.5h12M84.4 120.7v11.8" fill="none" stroke="#040503" stroke-width=".17"/>
<g fill="#040503">
<path d="M68.2 121.7l2-.4v.7z"/>
<path d="M82.2 121.3l2 .4-2 .3z"/>
</g>
<path d="M76.2 118.7l-.4 1.7h1.2M76.6 119.9v1" fill="none" stroke="#040503" stroke-width=".24"/>
<path d="M79.1 137.1h32.4M93.4 133.3h18.1M110.7 123.2v8.1M110.7 133.3v3.8M110.7 139.1v2" fill="none" stroke="#040503" stroke-width=".17"/>
<g fill="#040503">
<path d="M110.5 137.3l.3 2h-.6z"/>
<path d="M110.2 131.5h.6l-.3 2z"/>
</g>
<path d="M108 123.9v.9h.9l.1-.8a.72 .72 0 0 1 1.1 0v.8M108.1 128.1a1.61 1.61 0 0 1 2 .2v.2a1.8 1.8 0 0 1-2.1 0zM109.2 125.5v.4a.57 .57 0 0 1-.7 .5 .57 .57 0 0 1-.5-.7 1.48 1.48 0 0 1 2.1 .5M110 127.2h.1" fill="none" stroke="#040503" stroke-width=".24"/>
<path d="M41.5 137.3h17.1M41.5 133.3h17.8M42.3 129.3v2M42.3 133.3v4M42.3 139.3v2" fill="none" stroke="#040503" stroke-width=".17"/>
<g fill="#040503">
<path d="M42.1 137.5l.3 2h-.6z"/>
<path d="M41.8 131.5h.6l-.3 2z"/>
</g>
<path d="M39.2 136.3a3.8 3.8 0 0 0 2.6 0M39.2 134.3a3.8 3.8 0 0 1 2.6 0M41.6 135.1h-2.2l.5 .5" fill="none" stroke="#040503" stroke-width=".24"/>
<path d="M141.9 65.3h-3.6v15.5h-7.5M76.4 135.2v1.9h-2M76.4 137.1h1.9M108.2 122h1.6M108.2 121.3l1.6 1.6M109 121.3v1.6M109.8 121.3l-1.6 1.6" fill="none" stroke="#040503" stroke-width=".17"/>
<path d="M141.7 65.2l2.8 .3-2.8 .4z" fill="#040503"/>
<path d="M120.4 78h10.4v5.6h-10.4zM122.5 79.4h2.8l-1.4 2.8h-2.8zM126 78v5.6M127 79.6a.37 .37 0 0 1 .6 0 2.2 2.2 0 0 1-.2 2.4h-.3a2.06 2.06 0 0 1-.1-2.4zM128.7 81.9v.1M129.5 80.1l.6-.6v2.5" fill="none" stroke="#040503" stroke-width=".24"/>
<path d="M78.7 52.4l.7-2.2 .7 2.2M78.9 51.8h1M79.4 53.6v4M79.4 58.3v4" fill="none" stroke="#040503" stroke-width=".27"/>
<path d="M76.6 54.1l2.5 .5-2.5 .4z" fill="#040503"/>
<path d="M73 54.4h3.8M78.5 64.8l.8-2.2 .7 2.2M78.7 64.2h1.1" fill="none" stroke="#040503" stroke-width=".27"/>
<path d="M76.6 61.3l2.5 .5-2.5 .4z" fill="#040503"/>
<path d="M73 61.6h3.8" fill="none" stroke="#040503" stroke-width=".27"/>
<path d="M41.2 114h20.2l10.1 16.8" fill="none" stroke="#040503" stroke-width=".17"/>
<path d="M71 131.2l.6-.3 1.1 2.5z" fill="#040503"/>
<path d="M35.9 133.3h23.4M36.7 135.7v6.6M50.7 144.7h12.9" fill="none" stroke="#040503" stroke-width=".17"/>
<g fill="#040503">
<path d="M36.5 133.5l.4 2.4h-.8z"/>
<path d="M36.1 142.5h.8l-.4 2.4z"/>
</g>
<g fill="none" stroke="#040503" stroke-width=".24">
<path d="M33.9 136.6v.9h1l.1-.8 .2-.2h.4l.4 .2 .1 .8M35 138.4a.57 .57 0 0 1 .8-.2 .57 .57 0 0 1 .1 .9 .58 .58 0 0 1-.7 0 .58 .58 0 0 1-.2-.7zM36 139.9h.1M36.1 140.6v1l-1.4-.9-.5-.1-.3 .5 .1 .3 .3 .2"/>
<circle cx="34.4" cy="138.7" r=".47"/>
</g>
<path d="M93.4 133.3h23.9M116.5 135.7v7.6M35.9 144.7h8.6M89.2 145.7h28.1" fill="none" stroke="#040503" stroke-width=".17"/>
<g fill="#040503">
<path d="M116.3 133.5l.4 2.4h-.8z"/>
<path d="M115.9 143.5h.8l-.4 2.4z"/>
</g>
<path d="M115.8 139.3h.1M115.9 138.1h-2.2l.5 .4M114.7 140.5a.47 .47 0 0 0-.5-.5 .47 .47 0 0 0-.5 .5v.4M114.7 140.5a.63 .63 0 0 1 .6-.5 .63 .63 0 0 1 .6 .5v.4M114.7 140.5v.2" fill="none" stroke="#040503" stroke-width=".24"/>
<path d="M27.2 200.3h149.4v40.8h-149.4z" fill="#fff"/>
<path d="M133.2 225.2v.9h3.2v-.9M137.5 225.2v.9h3.2v-.9M141.9 225.2v.9h3.2v-.9M146.2 225.2v.9h3.2v-.9M150.5 225.2v.9h3.2v-.9M154.8 225.2v.9h3.2v-.9M159.1 225.2v.9h3.2v-.9M163.5 225.2v.9h3.1v-.9" fill="none" stroke="#040503" stroke-width=".41"/>
<path d="M175.4 204.8h-17.6l-7.9 15.8M133.2 225.2v-5.5h3.2v5.5M137.5 225.2v-5.5h3.2v5.5M141.9 225.2v-5.5h3.2v5.5M146.2 225.2v-5.5h3.2v5.5M150.5 225.2v-5.5h3.2v5.5M154.8 225.2v-5.5h3.2v5.5M159.1 225.2v-5.5h3.2v5.5M163.5 225.2v-5.5h3.1v5.5" fill="none" stroke="#040503" stroke-width=".29"/>
<g fill="none" stroke="#040503" stroke-width=".2">
<path d="M127.3 219.7h5.5M127.3 226.1h5.5M127.8 220.8v4.1M129.2 220.6h4.2M134.1 220.6h.4M135.2 220.6h4.4M140.3 220.6h.5M141.4 220.6h4.5M146.6 220.6h.4M147.7 220.6h4.4M152.8 220.6h.5M153.9 220.6h4.5"/>
<path d="M159.1 220.6h.4M160.2 220.6h4.4M165.3 220.6h.5M166.4 220.6h4.2"/>
</g>
<g fill="#040503">
<path d="M127.8 219.7l.2 1.1h-.4z"/>
<path d="M127.6 224.9h.4l-.2 1.2z"/>
</g>
<path d="M131 229.5h1.1M133.2 226.5v3.5M133.2 229.5h3.2M136.4 226.5v3.5M137.5 229.5h4.5" fill="none" stroke="#040503" stroke-width=".2"/>
<g fill="#040503">
<path d="M132.1 229.3l1.1 .2-1.1 .2z"/>
<path d="M136.4 229.5l1.1-.2v.4z"/>
</g>
<g fill="none" stroke="#040503" stroke-width=".2">
<path d="M32.8 230.4h1.1M35 226.5v4.3M35 230.4h3.2M38.2 226.5v4.3M39.3 230.4h7.5M80 223.7v-4h-3.1v4M81.2 223.7v-4h3.2v4M85.5 223.7v-4h3.2v4M89.8 223.7v-4h3.2v4M94.1 223.7v-4h3.2v4M98.4 223.7v-4h3.2v4M102.8 223.7v-4h3.1v4"/>
<path d="M107.1 223.7v-4h3.2v4"/>
</g>
<g fill="none" stroke="#040503" stroke-width=".41">
<path d="M76.1 212.9a1.35 1.35 0 0 0-1.4 1.3v10M77.4 213.5a19.7 19.7 0 0 0 5 0h-5a5 5 0 0 0-1.3 7.5 5 5 0 0 0 7.6 0 5 5 0 0 0-1.2-7.5M84.5 212.9v.2h-8.3a1.35 1.35 0 0 0-1.3 1.3v9.8M102.6 212.9v.2h8.3a1.38 1.38 0 0 1 1.4 1.3v9.8M103.8 214.2l.9-.7h5a5 5 0 0 1 1.5 7.2 5 5 0 0 1-7.3 .9 5 5 0 0 1-.1-7.4zM104.7 213.5a18.1 18.1 0 0 0 5 0M111.1 212.9a1.35 1.35 0 0 1 1.3 1.3M112.4 214.2v10M76.3 224.2v-.6a.69 .69 0 0 1 .7-.7h33.1a.68 .68 0 0 1 .7 .7v.6M76.5 223.8v.4h-2.3v-11.3h38.7v11.3h-2.3v-.4M77.4 223.8h-.9a.67 .67 0 0 1 .7-.7h32.7a.66 .66 0 0 1 .7 .7M77.4 223.1v1.1h2.1v-1.1"/>
<path d="M80 223.7v2.4h-3.1v-2.4M80.1 223.7l1.6 .1M80.1 223.7l-.6 .1M81.2 223.7v2.4h3.2v-2.4M81.7 223.1v1.1h2.1v-1.1M84.4 223.7l1.6 .1M84.4 223.7l-.6 .1M85.5 223.7v2.4h3.2v-2.4M86.1 223.1v1.1h2v-1.1M88.7 223.7l1.7 .1M88.7 223.7l-.6 .1M89.8 223.7v2.4h3.2v-2.4"/>
<path d="M90.4 223.1v1.1h2v-1.1M92.4 223.8l.6-.1 1.7 .1M94.1 223.7v2.4h3.2v-2.4M94.7 223.1v1.1h2.1v-1.1M97.3 223.7l-.5 .1M97.3 223.7l1.7 .1M98.4 223.7v2.4h3.2v-2.4M99 223.1v1.1h2.1v-1.1M101.6 223.7l1.7 .1M101.6 223.7l-.5 .1M102.8 223.7v2.4h3.1v-2.4M105.4 223.1v1.1h-2.1v-1.1"/>
<path d="M105.9 223.7l1.7 .1M105.9 223.7l-.5 .1M107.1 223.7v2.4h3.2v-2.4M107.7 223.1v1.1h2v-1.1M110.3 223.7l-.6 .1M110.3 223.7l.3 .1"/>
</g>
<path d="M119.3 204.8h-17.9l-7.8 13" fill="none" stroke="#040503" stroke-width=".29"/>
<g fill="#040503">
<path d="M33.9 230.2l1.1 .2-1.1 .1z"/>
<path d="M38.2 230.4l1.1-.2v.3z"/>
</g>
<path d="M29.1 219.7h5.5M29.1 226.1h5.5M29.6 220.8v4.1" fill="none" stroke="#040503" stroke-width=".2"/>
<g fill="#040503">
<path d="M29.6 219.7l.2 1.1h-.4z"/>
<path d="M29.4 224.9h.4l-.2 1.2z"/>
</g>
<path d="M52.3 219.7h3.2M52.3 226.1h3.2" fill="none" stroke="#040503" stroke-width=".41"/>
<path d="M36.6 208.5v9.4M37.8 208.9h27.9M66.8 208.5v9.4" fill="none" stroke="#040503" stroke-width=".2"/>
<g fill="#040503">
<path d="M36.6 208.9l1.2-.2v.4z"/>
<path d="M65.7 208.7l1.1 .2-1.1 .2z"/>
</g>
<path d="M35.9 214.2h1.2M38.2 213.8v5.4M38.2 214.2h1.1M39.3 213.8v5.4M40.5 214.2h4.5" fill="none" stroke="#040503" stroke-width=".2"/>
<g fill="#040503">
<path d="M37.1 214l1.1 .2-1.1 .2z"/>
<path d="M39.3 214.2l1.2-.2v.4z"/>
</g>
<path d="M35 219.7h3.2v6.4h-3.2zM39.3 219.7h3.2v6.4h-3.2zM43.7 219.7h3.1v6.4h-3.1zM48 219.7h3.2v6.4h-3.2zM52.3 219.7v6.4M60.9 219.7h3.2M60.9 226.1h3.2" fill="none" stroke="#040503" stroke-width=".41"/>
<path d="M36.6 218.3v1.3M62.5 213.8v4.1M63.7 214.2h2M66.8 213.8v4.1M36.6 220v.2M36.6 220.6v2.2M36.6 223.2v.1M36.6 223.7v2.2M36.6 226.3v.2M36.6 226.9v1.3" fill="none" stroke="#040503" stroke-width=".2"/>
<g fill="#040503">
<path d="M62.5 214.2l1.2-.2v.4z"/>
<path d="M65.7 214l1.1 .2-1.1 .2z"/>
</g>
<path d="M55.5 219.7v6.4M56.6 219.7h3.2v6.4h-3.2zM60.9 219.7v6.4M64.1 219.7v6.4M65.3 219.7h3.1v6.4h-3.1z" fill="none" stroke="#040503" stroke-width=".41"/>
<g fill="none" stroke="#040503" stroke-width=".2">
<path d="M62.5 218.3v1.3M66.8 218.3v1.3M89.8 217.8h1.4M91.6 217.8h.2M92.2 217.8h2.7M93.6 208.6v2.6M93.6 211.6v.1M93.6 212.1v2.2M93.6 214.7v.1M93.6 215.3v4M93.6 219.7v.2M95.3 217.8h.2"/>
<path d="M95.9 217.8h1.4M97.8 217.8h24.4M121.7 218.9v6M62.5 220v.2M62.5 220.6v2.2M62.5 223.2v.1M62.5 223.7v2.2M62.5 226.3v.2M62.5 226.9v1.3M66.8 220v.2M66.8 220.6v2.2M66.8 223.2v.1"/>
<path d="M66.8 223.7v2.2M66.8 226.3v.2M66.8 226.9v1.3M93.6 220.3v2.1M93.6 222.8v.2M93.6 223.4v2.1M93.6 226v.1M93.6 226.5v1.5M110.7 226.1h11.5"/>
</g>
<g fill="#040503">
<path d="M121.7 217.8l.2 1.1h-.3z"/>
<path d="M121.6 224.9h.3l-.2 1.2z"/>
</g>
<path d="M118.3 218.6v4.5M110.7 226.1h8.1M113.3 224.2h5.5M118.3 224.2v1.9M118.3 227.2v1.1" fill="none" stroke="#040503" stroke-width=".2"/>
<g fill="#040503">
<path d="M118.3 226.1l.2 1.1h-.4z"/>
<path d="M118.1 223.1h.4l-.2 1.1z"/>
</g>
<path d="M131.3 216.3a5 5 0 0 1 5-5.4 5 5 0 0 1 5 5.4M133.7 216.3v-.5a2.87 2.87 0 0 1 2.7-2.7 2.86 2.86 0 0 1 2.4 3.2M140.8 216.3v4.1M158.6 216.3a5 5 0 0 1 5-4.3 5 5 0 0 1 4.9 4.3M159 216.3v4.1M161.1 216.3l.2-.5a2.36 2.36 0 0 1 2.3-1.8 2.36 2.36 0 0 1 2.3 2l.1 .3M130.6 220.4h38.6v.9h-38.6zM140.8 221.3v3.6M159 221.3v3.6M168.8 220.4l-.2-4.1h-37.4l-.2 5 .5 3.6h36.9l.4-3.6" fill="none" stroke="#040503" stroke-width=".41"/>
<path d="M149.9 212.3v4.9M149.9 217.9v.4M149.9 219v4.4M149.9 224.1v.5M149.9 225.2v5M167.1 226.1h9.4M171.1 220.6h5.4M176.1 221.7v3.2" fill="none" stroke="#040503" stroke-width=".2"/>
<g fill="#040503">
<path d="M175.9 224.9h.3l-.1 1.2z"/>
<path d="M176.1 220.6l.1 1.1h-.3z"/>
</g>
<path d="M167.1 226.1h4.9M168.8 224.9h3.2M171.5 222.7v1.1M171.5 224.9v1.2M171.5 227.2v6.4" fill="none" stroke="#040503" stroke-width=".2"/>
<g fill="#040503">
<path d="M171.3 223.8h.4l-.2 1.1z"/>
<path d="M171.5 226.1l.2 1.1h-.4z"/>
</g>
<text font-size="5.6" x="17.9" y="17.4">TFDU4300</text>
<g font-size="4.2">
<text x="17.9" y="24">Vishay Semiconductors</text>
<text x="17.9" y="33.8">Package Dimensions</text>
</g>
<text font-size="3.5" x="61.3" y="33.8">in mm</text>
<g font-size="2.8">
<text x="17.9" y="265.9">www.vishay.com</text>
<text x="44.2" y="269.4">irdasupportAM@vishay.com, irdasupportAP@vishay.com, irdasupportEU@vishay.com</text>
<text x="49.3" y="265.9">For technical questions within your region, please contact one of the following:</text>
<text x="155.7" y="265.9">Document Number 82614</text>
<text x="17.9" y="270.1">212</text>
<text x="162.9" y="270.1">Rev. 1.8, 19-Feb-09</text>
</g>
<g font-size="2.3" fill="#040503">
<text x="47.9" y="202.2">Footprint</text>
<text x="158.5" y="204">Mounting Center</text>
<text x="102.3" y="204">Mounting Center</text>
<text x="89.3" y="233.9">Top View</text>
<text x="145.5" y="234">Side View</text>
</g>
<g font-size="1.7" fill="#040503">
<text x="45.4" y="185.6">20627</text>
<text x="46.7" y="208.3">7 x 0.95 = 6.65</text>
<text x="41.7" y="213.6">0.2*</text>
<text x="62.9" y="213.2">0.95</text>
<text x="28.7" y="224.2" transform="rotate(-90 28.7 224.2)">1.4</text>
<text x="117.6" y="222.2" transform="rotate(-90 117.6 222.2)">0.4</text>
<text x="121.2" y="224.3" transform="rotate(-90 121.2 224.3)">(1.82)</text>
<text x="127.2" y="224" transform="rotate(-90 127.2 224)">1.4</text>
<text x="175.2" y="224.5" transform="rotate(-90 175.2 224.5)">1.2</text>
<text x="40.7" y="229.6">0.7 (8 x)</text>
<text x="139" y="229">0.7</text>
<text x="170.4" y="232.8" transform="rotate(-90 170.4 232.8)">(0.25)</text>
<text x="38.7" y="236.7">* min 0.2 Photoimageable</text>
<text x="39.8" y="238.7">solder mask recommended</text>
<text x="39.8" y="240.7">between pads to prevent bridgeing</text>
<text x="169.9" y="240">20626</text>
</g>
</svg>
